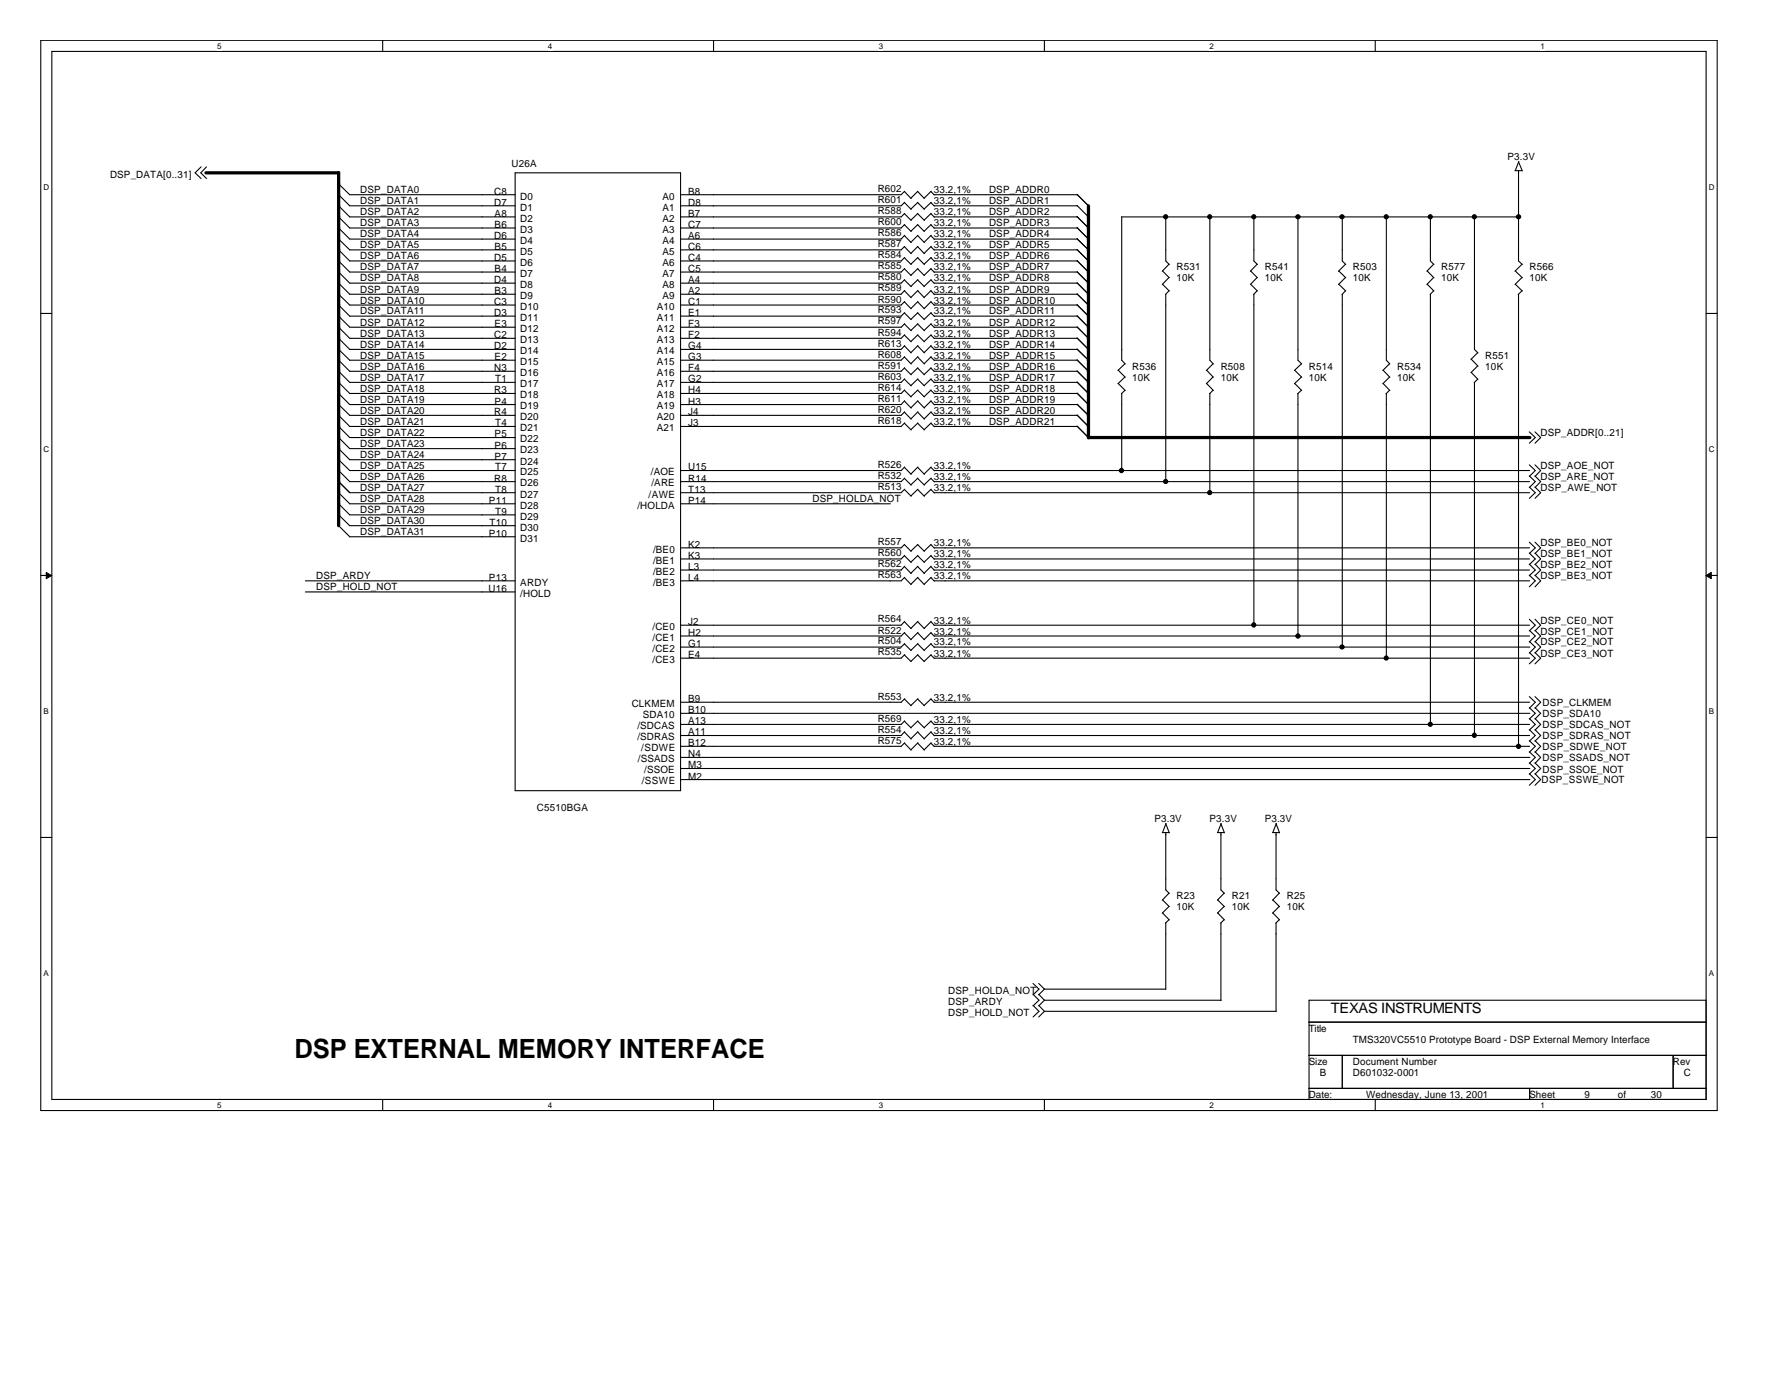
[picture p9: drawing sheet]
<svg xmlns="http://www.w3.org/2000/svg" width="279mm" height="216mm" viewBox="0 0 279 216" stroke-linecap="round" stroke-linejoin="round" font-family="sans-serif">
<path d="M6.4 6.3h262.5v167.6h-262.5zM8.1 8.1h259.1v164h-259.1z" fill="none" stroke="#000" stroke-width=".17"/>
<g fill="#fff">
<path d="M34 6.6h.7v1.4h-.7z"/>
<path d="M34 172.4h.7v1.4h-.7z"/>
</g>
<path d="M59.9 6.3v1.8M59.9 172.1v1.8" fill="none" stroke="#000" stroke-width=".17"/>
<g fill="#fff">
<path d="M85.8 6.6h.7v1.4h-.7z"/>
<path d="M85.8 172.4h.7v1.4h-.7z"/>
</g>
<path d="M111.8 6.3v1.8M111.8 172.1v1.8" fill="none" stroke="#000" stroke-width=".17"/>
<g fill="#fff">
<path d="M137.6 6.6h.7v1.4h-.7z"/>
<path d="M137.6 172.4h.7v1.4h-.7z"/>
</g>
<path d="M163.6 6.3v1.8M163.6 172.1v1.8" fill="none" stroke="#000" stroke-width=".17"/>
<g fill="#fff">
<path d="M189.4 6.6h.7v1.4h-.7z"/>
<path d="M189.4 172.4h.7v1.4h-.7z"/>
</g>
<path d="M215.4 6.3v1.8M215.4 172.1v1.8" fill="none" stroke="#000" stroke-width=".17"/>
<g fill="#fff">
<path d="M241.3 6.6h.6v1.4h-.6z"/>
<path d="M241.3 172.4h.6v1.4h-.6z"/>
<path d="M6.8 28.6h.9v1.4h-.9z"/>
<path d="M267.6 28.6h.9v1.4h-.9z"/>
<path d="M6.8 69.6h.9v1.4h-.9z"/>
<path d="M267.6 69.6h.9v1.4h-.9z"/>
</g>
<path d="M6.4 49.1h1.7M267.2 49.1h1.7" fill="none" stroke="#000" stroke-width=".17"/>
<g fill="#fff">
<path d="M6.8 110.6h.8v1.4h-.8z"/>
<path d="M267.6 110.6h.8v1.4h-.8z"/>
</g>
<path d="M6.4 90.1h1.7M267.2 90.1h1.7" fill="none" stroke="#000" stroke-width=".17"/>
<g fill="#000" stroke="#000" stroke-width=".16">
<path d="M7.2 89.6l.9 .5-.9 .5z" fill-rule="evenodd"/>
<path d="M267.2 90.1l.8-.5v1z" fill-rule="evenodd"/>
</g>
<g fill="#fff">
<path d="M6.8 151.6h.8v1.4h-.8z"/>
<path d="M267.6 151.6h.8v1.4h-.8z"/>
</g>
<g fill="none" stroke="#000" stroke-width=".17">
<path d="M31.5 26.1l-.9 1 .9 .8M32.3 26.1l-.9 1 .9 .8M53 32.2l1.8 1.8h25.9M53 30.4l1.8 1.8h25.9M53 28.8l1.8 1.7h25.9M53 39.1l1.8 1.8h25.9M53 33.9l1.8 1.8h25.9M53 35.7l1.8 1.7h25.9M53 37.4l1.8 1.7h25.9M80.7 27.1h25.9v96.7h-25.9zM141.6 33.5l1.1 1M141.6 31.7l1.1 1.1"/>
<path d="M141.6 30l1.1 1.1M141.6 38.6l1.1 1.1M141.6 36.9l1.1 1.1M141.6 35.2l1.1 1M141.7 33.4l-.6 .6h-34.5M141.7 31.7l-.6 .5h-34.5M141.7 29.9l-.6 .6h-34.5M141.7 35.1l-.6 .6h-34.5M141.7 36.8l-.6 .6h-34.5M141.7 38.6l-.6 .5h-34.5M143.7 33.5l1.1 1M143.7 31.7l1.1 1.1"/>
<path d="M143.7 30l1.1 1.1M143.7 38.6l1.1 1.1M143.7 36.9l1.1 1.1M143.7 35.2l1.1 1M143.8 33.4l-1.1 1.1M143.8 31.7l-1.1 1M143.8 29.9l-1.1 1.1M143.8 38.6l-1.1 1.1M143.8 36.8l-1.1 1.1M143.8 35.1l-1.1 1.1M145.8 33.5l.5 .5M145.8 31.7l.5 .6"/>
<path d="M145.8 30l.5 .5M145.8 38.6l.5 .6M145.8 36.9l.5 .6M145.8 35.2l.5 .5M145.8 33.4l-1.1 1.1M145.8 31.7l-1.1 1M145.8 29.9l-1.1 1.1M145.8 38.6l-1.1 1.1M145.8 36.8l-1.1 1.1M145.8 35.1l-1.1 1.1M146.3 34h22.5M146.3 32.2h22.5"/>
<path d="M146.3 30.5h22.5M146.3 35.7h22.5M146.3 37.4h22.5M146.3 39.1h22.5M168.7 30.4l1.8 1.8M168.7 32.2l1.8 1.8M168.7 35.7l1.8 1.7M168.7 39.1l1.8 1.8M168.7 33.9l1.8 1.8M168.7 37.4l1.8 1.7M175.6 34h62.2M175.7 34v22.4l.5 .6"/>
<path d="M182.6 33.9v7l.5 .5M189.5 33.9v22.5l.5 .6M196.4 33.9v7l.5 .5M203.3 33.9v22.5l.6 .6M210.2 33.9v7l.6 .5M217.1 33.9v22.5l.6 .6M224 34v6.9l.6 .5M230.9 33.9v20.8l.6 .6M237.3 26.7h1.1M237.8 26.7v14.2l.6 .5M237.8 25.3l.6 1.5M237.9 25.3l-.6 1.4"/>
<path d="M53 49.5l1.8 1.7h25.9M53 47.7l1.8 1.8h25.9M53 59.8l1.8 1.8h25.9M53 46l1.8 1.8h25.9M53 58.1l1.8 1.8h25.9M53 44.3l1.8 1.8h25.9M53 42.6l1.8 1.7h25.9M53 40.8l1.8 1.8h25.9M53 56.4l1.8 1.7h25.9M53 54.7l1.8 1.7h25.9M53 51.2l1.8 1.8h25.9M53 52.9l1.8 1.8h25.9"/>
<path d="M141.6 50.7l1.1 1.1M141.6 49l1.1 1M141.6 47.3l1.1 1.1M141.6 59.4l1.1 1M141.6 45.5l1.1 1.1M141.6 43.8l1.1 1.1M141.6 42.1l1.1 1M141.6 57.6l1.1 1.1M141.6 40.4l1.1 1M141.6 55.9l1.1 1.1M141.6 54.2l1.1 1.1M141.6 52.5l1.1 1"/>
<path d="M141.7 50.7l-.6 .5h-34.5M141.7 48.9l-.6 .6h-34.5M141.7 47.2l-.6 .6h-34.5M141.7 59.3l-.6 .6h-34.5M141.7 45.5l-.6 .6h-34.5M141.7 43.8l-.6 .5h-34.5M141.7 42l-.6 .6h-34.5M141.7 57.6l-.6 .5h-34.5M141.7 40.3l-.6 .6h-34.5M141.7 55.8l-.6 .6h-34.5M141.7 52.4l-.6 .6h-34.5M141.7 54.1l-.6 .6h-34.5"/>
<path d="M143.7 50.7l1.1 1.1M143.7 49l1.1 1M143.7 47.3l1.1 1.1M143.7 59.4l1.1 1M143.7 45.5l1.1 1.1M143.7 43.8l1.1 1.1M143.7 42.1l1.1 1M143.7 57.6l1.1 1.1M143.7 40.4l1.1 1M143.7 55.9l1.1 1.1M143.7 54.2l1.1 1.1M143.7 52.5l1.1 1"/>
<path d="M143.8 50.7l-1.1 1M143.8 48.9l-1.1 1.1M143.8 47.2l-1.1 1.1M143.8 59.3l-1.1 1.1M143.8 45.5l-1.1 1.1M143.8 43.8l-1.1 1M143.8 42l-1.1 1.1M143.8 57.6l-1.1 1M143.8 40.3l-1.1 1.1M143.8 55.8l-1.1 1.1M143.8 54.1l-1.1 1.1M143.8 52.4l-1.1 1.1"/>
<path d="M145.8 50.7l.5 .6M145.8 49l.5 .5M145.8 47.3l.5 .5M145.8 59.4l.5 .5M145.8 45.5l.5 .6M145.8 43.8l.5 .6M145.8 42.1l.5 .5M145.8 57.6l.5 .6M145.8 40.4l.5 .5M145.8 55.9l.5 .5M145.8 54.2l.5 .5M145.8 52.5l.5 .5"/>
<path d="M145.8 50.7l-1.1 1M145.8 48.9l-1.1 1.1M145.8 47.2l-1.1 1.1M145.8 59.3l-1.1 1.1M145.8 45.5l-1.1 1.1M145.8 43.8l-1.1 1M145.8 42l-1.1 1.1M145.8 57.6l-1.1 1M145.8 40.3l-1.1 1.1M145.8 55.8l-1.1 1.1M145.8 54.1l-1.1 1.1M145.8 52.4l-1.1 1.1"/>
<path d="M146.3 51.2h22.5M146.3 49.5h22.5M146.3 47.8h22.5M146.3 59.9h22.5M146.3 46.1h22.5M146.3 44.3h22.5M146.3 42.6h22.5M146.3 58.1h22.5M146.3 40.9h22.5M146.3 56.4h22.5M146.3 53h22.5M146.3 54.7h22.5"/>
<path d="M168.7 56.4l1.8 1.7M168.7 58.1l1.8 1.8M168.7 59.8l1.8 1.8M168.7 44.3l1.8 1.8M168.7 51.2l1.8 1.8M168.7 46l1.8 1.8M168.7 49.5l1.8 1.7M168.7 47.7l1.8 1.8M168.7 40.8l1.8 1.8M168.7 42.6l1.8 1.7M168.7 52.9l1.8 1.8M168.7 54.7l1.8 1.7"/>
<path d="M175.1 58l1.1 1.1M176.2 56.9l-1.1 1.1M176.2 59l-1.1 1.1M182.1 42.4l1 1.1M182.1 44.5l1 1.1M182.6 46.1v29.3M183.1 41.4l-1.1 1.1M183.1 43.4l-1.1 1.1M183.1 45.5l-.6 .6M189 58l1 1.1M190 56.9l-1.1 1.1M190 59l-1.1 1.1"/>
<path d="M195.9 42.4l1 1.1M195.9 44.5l1 1.1M196.4 46.1v51.8M196.9 41.4l-1.1 1.1M196.9 43.4l-1.1 1.1M196.9 45.5l-.6 .6M202.8 58l1.1 1.1M203.8 56.9l-1.1 1.1M203.8 59l-1.1 1.1M209.7 42.4l1.1 1.1M209.7 44.5l1.1 1.1M210.2 46.1v55.3"/>
<path d="M210.7 41.4l-1.1 1.1M210.7 43.4l-1.1 1.1M210.7 45.5l-.5 .6M216.6 58l1.1 1.1M217.6 56.9l-1 1.1M217.6 59l-1 1.1M223.5 42.4l1.1 1.1M223.5 44.5l1.1 1.1M224 46.1v67.4M224.5 41.4l-1 1.1M224.5 43.4l-1 1.1M224.5 45.5l-.5 .6"/>
<path d="M230.4 56.2l1.1 1.1M230.4 58.3l1.1 1.1M230.9 59.9v55.3M231.4 55.2l-1 1.1M231.4 57.3l-1 1M231.4 59.4l-.5 .5M237.3 42.4l1.1 1.1M237.3 44.5l1.1 1.1M237.8 46.1v70.8M238.4 41.4l-1.1 1.1M238.4 43.4l-1.1 1.1M238.4 45.5l-.6 .6"/>
<path d="M53 63.3l1.8 1.7h25.9M53 75.4l1.8 1.7h25.9M53 61.6l1.8 1.7h25.9M53 65l1.8 1.8h25.9M53 66.7l1.8 1.8h25.9M53 68.5l1.8 1.7h25.9M53 70.2l1.8 1.8h25.9M53 71.9l1.8 1.8h25.9M53 73.6l1.8 1.8h25.9M53 77.1l1.8 1.8h25.9M53 78.8l1.8 1.8h25.9M106.6 78.9h32.8"/>
<path d="M141.6 64.5l1.1 1.1M141.6 76.6l1.1 1.1M141.6 62.8l1.1 1.1M141.6 61.1l1.1 1.1M141.6 66.3l1.1 1M141.6 73.2l1.1 1.1M141.6 74.9l1.1 1.1M141.7 64.5l-.6 .5h-34.5M141.7 76.6l-.6 .5h-34.5M141.7 62.7l-.6 .6h-34.5M141.7 61.1l-.6 .5h-34.5M141.7 66.2l-.6 .6h-34.5"/>
<path d="M141.7 73.1l-.6 .6h-34.5M141.7 74.9l-.6 .5h-34.5M143.7 64.5l1.1 1.1M143.7 76.6l1.1 1.1M143.7 62.8l1.1 1.1M143.7 61.1l1.1 1.1M143.7 66.3l1.1 1M143.7 73.2l1.1 1.1M143.7 74.9l1.1 1.1M143.8 64.5l-1.1 1.1M143.8 76.6l-1.1 1M143.8 62.7l-1.1 1.1"/>
<path d="M143.8 61.1l-1.1 1M143.8 66.2l-1.1 1.1M143.8 73.1l-1.1 1.1M143.8 74.9l-1.1 1M145.8 64.5l.5 .6M145.8 76.6l.5 .6M145.8 62.8l.5 .6M145.8 61.1l.5 .5M145.8 66.3l.5 .5M145.8 73.2l.5 .5M145.8 74.9l.5 .5M145.8 64.5l-1.1 1.1"/>
<path d="M145.8 76.6l-1.1 1M145.8 62.7l-1.1 1.1M145.8 61.1l-1.1 1M145.8 66.2l-1.1 1.1M145.8 73.1l-1.1 1.1M145.8 74.9l-1.1 1M146.3 65h22.5M146.3 77.1h93.3M146.3 63.3h22.5M146.3 61.6h22.5M146.3 66.8h22.5M146.3 73.7h93.3"/>
<path d="M146.3 75.4h93.3M168.7 65l1.8 1.8M168.7 63.3l1.8 1.7M168.7 61.6l1.8 1.7M168.7 66.7l1.8 1.8M175.1 60l1.1 1.1M175.7 61.6v12.1M176.2 61.1l-.6 .5M189 60l1 1.1M189.5 61.6v15.6M190 61.1l-.6 .5M202.8 60l1.1 1.1"/>
<path d="M203.3 61.6v38M203.8 61.1l-.6 .5M216.6 60l1.1 1.1M217.1 61.6v41.5M217.6 61.1l-.5 .5M239.5 67.6l.9 .9-.9 .9M239.5 74.5l.9 .9-.9 .9M239.5 76.2l.9 .9-.9 .9M239.5 72.8l.9 .9-.9 .9M240.4 67.6l.9 .9-.9 .9M240.4 74.5l.9 .9-.9 .9M240.4 76.2l.9 .9-.9 .9"/>
<path d="M240.4 72.8l.9 .9-.9 .9M47.8 90.9h32.9M47.8 92.7h32.9M53 80.6l1.8 1.7h25.9M53 82.3l1.8 1.7h25.9M141.6 85.3l1.1 1M141.6 87l1.1 1.1M141.6 88.7l1.1 1.1M141.6 90.4l1.1 1.1M141.6 97.3l1.1 1.1M141.6 99.1l1.1 1.1M141.7 85.2l-.6 .6h-34.5"/>
<path d="M141.7 87l-.6 .5h-34.5M141.7 88.7l-.6 .5h-34.5M141.7 90.4l-.6 .5h-34.5M141.7 97.3l-.6 .6h-34.5M141.7 99l-.6 .6h-34.5M143.7 85.3l1.1 1M143.7 87l1.1 1.1M143.7 88.7l1.1 1.1M143.7 90.4l1.1 1.1M143.7 97.3l1.1 1.1M143.7 99.1l1.1 1.1M143.8 85.2l-1.1 1.1"/>
<path d="M143.8 87l-1.1 1M143.8 88.7l-1.1 1.1M143.8 90.4l-1.1 1.1M143.8 97.3l-1.1 1.1M143.8 99l-1.1 1.1M145.8 85.3l.5 .5M145.8 87l.5 .6M145.8 88.7l.5 .6M145.8 90.4l.5 .6M145.8 97.3l.5 .6M145.8 99.1l.5 .5M145.8 85.2l-1.1 1.1"/>
<path d="M145.8 87l-1.1 1M145.8 88.7l-1.1 1.1M145.8 90.4l-1.1 1.1M145.8 97.3l-1.1 1.1M145.8 99l-1.1 1.1M146.3 85.8h93.3M146.3 87.5h93.3M146.3 89.2h93.3M146.3 90.9h93.3M146.3 97.9h93.3M146.3 99.6h93.3M239.5 84.9l.9 .9-.9 .9"/>
<path d="M239.5 86.6l.9 .9-.9 .9M239.5 88.3l.9 .9-.9 .9M239.5 90.1l.9 .8-.9 1M239.5 97l.9 .9-.9 .9M239.5 98.7l.9 .9-.9 .9M240.4 84.9l.9 .9-.9 .9M240.4 86.6l.9 .9-.9 .9M240.4 88.3l.9 .9-.9 .9M240.4 90.1l.9 .8-.9 1M240.4 97l.9 .9-.9 .9M240.4 98.7l.9 .9-.9 .9M106.6 111.7h133"/>
<path d="M106.6 118.6h133M141.6 116.3l1.1 1.1M141.6 100.8l1.1 1.1M141.6 102.5l1.1 1.1M141.6 109.4l1.1 1.1M141.6 112.9l1.1 1.1M141.6 114.6l1.1 1.1M141.7 116.3l-.6 .5h-34.5M141.7 100.8l-.6 .5h-34.5M141.7 109.4l-.6 .5h-34.5M141.7 102.5l-.6 .5h-34.5M141.7 112.9l-.6 .5h-34.5"/>
<path d="M141.7 114.6l-.6 .6h-34.5M143.7 116.3l1.1 1.1M143.7 100.8l1.1 1.1M143.7 102.5l1.1 1.1M143.7 109.4l1.1 1.1M143.7 112.9l1.1 1.1M143.7 114.6l1.1 1.1M143.8 116.3l-1.1 1.1M143.8 100.8l-1.1 1M143.8 102.5l-1.1 1.1M143.8 109.4l-1.1 1.1M143.8 112.9l-1.1 1"/>
<path d="M143.8 114.6l-1.1 1.1M145.8 116.3l.5 .6M145.8 100.8l.5 .6M145.8 102.5l.5 .6M145.8 109.4l.5 .6M145.8 112.9l.5 .6M145.8 114.6l.5 .6M145.8 116.3l-1.1 1.1M145.8 100.8l-1.1 1M145.8 102.5l-1.1 1.1M145.8 109.4l-1.1 1.1M145.8 112.9l-1.1 1"/>
<path d="M145.8 114.6l-1.1 1.1M146.3 116.8h93.3M146.3 101.3h93.3M146.3 103h93.3M146.3 109.9h93.3M146.3 113.4h93.3M146.3 115.2h93.3M239.5 100.4l.9 .9-.9 .9M239.5 102.2l.9 .8-.9 .9M239.5 109.1l.9 .8-.9 1M239.5 110.8l.9 .9-.9 .9M239.5 119.4l.9 .9-.9 .9"/>
<path d="M239.5 117.7l.9 .9-.9 .9M239.5 112.5l.9 .9-.9 .9M239.5 114.2l.9 1-.9 .8M239.5 116l.9 .8-.9 1M240.4 100.4l.9 .9-.9 .9M240.4 102.2l.9 .8-.9 .9M240.4 109.1l.9 .8-.9 1M240.4 110.8l.9 .9-.9 .9M240.4 119.4l.9 .9-.9 .9M240.4 117.7l.9 .9-.9 .9M240.4 112.5l.9 .9-.9 .9M240.4 114.2l.9 1-.9 .8"/>
<path d="M240.4 116l.9 .8-.9 1M6.4 131.1h1.7M106.6 120.3h133M106.6 122.1h133M182 130.4h1.1M182.6 130.4v8.9l.5 .6M182.6 129l.5 1.4M182.6 128.9l-.5 1.5M183.1 139.8l-1.1 1.1M190.7 130.4h1M191.2 130.4v8.9l.6 .6M191.2 129l.6 1.4"/>
<path d="M191.3 128.9l-.6 1.5M191.7 139.8l-1 1.1M199.3 130.4h1.1M199.8 130.4v8.9l.6 .6M199.8 129l.6 1.4M199.9 128.9l-.6 1.5M200.4 139.8l-1.1 1.1M239.5 121.1l.9 1-.9 .8M240.4 121.1l.9 1-.9 .8M267.2 131.1h1.7M161.8 155.7l.9 .9-.9 .9M161.8 157.4l.9 .9-.9 .9"/>
<path d="M161.8 154l.9 .9-.9 .9M162.7 154l.9 .9-.9 .9M162.7 155.7l.9 .9M162.7 157.4l.9 .9M163.5 154.9h19.1M163.6 156.6h27.7M163.6 156.6l-.9 .9M163.6 158.3l-.9 .9M163.6 158.3h36.3M182.1 140.9l1 1.1M182.1 142.9l1 1.1M182.6 144.5v10.4"/>
<path d="M183.1 144l-.6 .5M183.1 141.9l-1.1 1.1M190.7 140.9l1.1 1.1M190.7 142.9l1.1 1.1M191.2 144.5v12.1M191.7 141.9l-1 1.1M191.7 144l-.5 .5M199.3 140.9l1.1 1.1M199.3 142.9l1.1 1.1M199.8 144.5v13.8M200.4 144l-.6 .5M200.4 141.9l-1.1 1.1"/>
<path d="M205 156.6h62.2v15.5h-62.2zM205 160h62.2M205 165.2h62.2M205 170.4h62.2M210.2 165.2v5.2M239.6 170.4v1.7M262 165.2v5.2"/>
</g>
<path d="M32.3 27.1h20.7M53 27v55.3M170.5 32.2v36.3M170.5 68.5h69.1" fill="none" stroke="#000" stroke-width=".51"/>
<g fill="#000" stroke="#000" stroke-width=".17">
<circle cx="182.6" cy="33.9" r=".32"/>
<circle cx="189.5" cy="33.9" r=".32"/>
<circle cx="196.4" cy="33.9" r=".32"/>
<circle cx="203.3" cy="33.9" r=".33"/>
<circle cx="210.2" cy="33.9" r=".33"/>
<circle cx="217.1" cy="33.9" r=".32"/>
<circle cx="224" cy="33.9" r=".32"/>
<circle cx="230.9" cy="33.9" r=".32"/>
<circle cx="237.8" cy="33.9" r=".33"/>
<circle cx="175.6" cy="73.7" r=".33"/>
<circle cx="182.6" cy="75.4" r=".32"/>
<circle cx="189.5" cy="77.1" r=".32"/>
<circle cx="196.3" cy="97.8" r=".33"/>
<circle cx="203.3" cy="99.6" r=".33"/>
<circle cx="210.2" cy="101.3" r=".33"/>
<circle cx="217.1" cy="103" r=".32"/>
<circle cx="224" cy="113.4" r=".32"/>
<circle cx="230.9" cy="115.1" r=".33"/>
<circle cx="237.8" cy="116.8" r=".33"/>
</g>
<text font-size="4.1" x="46.1" y="165.7">DSP EXTERNAL MEMORY INTERFACE</text>
<text font-size="2.2" x="208.4" y="158.7">TEXAS INSTRUMENTS</text>
<g font-size="1.6">
<text x="17.2" y="27.8">DSP_DATA[0..31]</text>
<text x="80.1" y="26.1">U26A</text>
<text x="236.1" y="25.1">P3.3V</text>
<text x="56.4" y="30.3">DSP_DATA0</text>
<text x="56.4" y="32">DSP_DATA1</text>
<text x="56.4" y="33.7">DSP_DATA2</text>
<text x="56.4" y="35.4">DSP_DATA3</text>
<text x="77.4" y="30.5">C8</text>
<text x="77.4" y="32.2">D7</text>
<text x="77.5" y="34">A8</text>
<text x="77.5" y="35.7">B6</text>
<text x="81.5" y="31.2">D0</text>
<text x="81.5" y="33">D1</text>
<text x="81.5" y="34.7">D2</text>
<text x="103.8" y="31.2">A0</text>
<text x="103.8" y="33">A1</text>
<text x="103.8" y="34.7">A2</text>
<text x="107.8" y="30.5">B8</text>
<text x="107.8" y="32.2">D8</text>
<text x="107.8" y="34">B7</text>
<text x="107.8" y="35.7">C7</text>
<text x="137.5" y="33.5">R588</text>
<text x="137.5" y="31.8">R601</text>
<text x="137.5" y="30.1">R602</text>
<text x="137.5" y="35.3">R600</text>
<text x="146.3" y="33.7">33.2,1%</text>
<text x="146.3" y="32">33.2,1%</text>
<text x="146.3" y="30.3">33.2,1%</text>
<text x="146.3" y="35.4">33.2,1%</text>
<text x="154.9" y="32">DSP_ADDR1</text>
<text x="154.9" y="30.3">DSP_ADDR0</text>
<text x="154.9" y="33.7">DSP_ADDR2</text>
<text x="154.9" y="35.4">DSP_ADDR3</text>
<text x="56.4" y="37.2">DSP_DATA4</text>
<text x="56.4" y="38.9">DSP_DATA5</text>
<text x="56.4" y="40.6">DSP_DATA6</text>
<text x="77.4" y="37.4">D6</text>
<text x="77.4" y="40.9">D5</text>
<text x="77.5" y="39.1">B5</text>
<text x="81.5" y="36.4">D3</text>
<text x="81.5" y="38.2">D4</text>
<text x="81.5" y="39.9">D5</text>
<text x="81.5" y="41.6">D6</text>
<text x="103.8" y="36.4">A3</text>
<text x="103.8" y="38.2">A4</text>
<text x="103.8" y="39.9">A5</text>
<text x="103.8" y="41.6">A6</text>
<text x="107.8" y="37.4">A6</text>
<text x="107.8" y="39.1">C6</text>
<text x="107.8" y="40.9">C4</text>
<text x="137.5" y="40.4">R584</text>
<text x="137.5" y="38.7">R587</text>
<text x="137.5" y="37">R586</text>
<text x="146.3" y="40.6">33.2,1%</text>
<text x="146.3" y="38.9">33.2,1%</text>
<text x="146.3" y="37.2">33.2,1%</text>
<text x="154.9" y="37.2">DSP_ADDR4</text>
<text x="154.9" y="38.9">DSP_ADDR5</text>
<text x="154.9" y="40.6">DSP_ADDR6</text>
<text x="56.4" y="42.3">DSP_DATA7</text>
<text x="56.4" y="44.1">DSP_DATA8</text>
<text x="56.4" y="45.8">DSP_DATA9</text>
<text x="56.4" y="47.5">DSP_DATA10</text>
<text x="77.4" y="44.3">D4</text>
<text x="77.4" y="47.8">C3</text>
<text x="77.5" y="42.6">B4</text>
<text x="77.5" y="46.1">B3</text>
<text x="81.5" y="43.3">D7</text>
<text x="81.5" y="45.1">D8</text>
<text x="81.5" y="46.8">D9</text>
<text x="103.8" y="43.3">A7</text>
<text x="103.8" y="45.1">A8</text>
<text x="103.8" y="46.8">A9</text>
<text x="107.8" y="42.6">C5</text>
<text x="107.8" y="44.3">A4</text>
<text x="107.8" y="46.1">A2</text>
<text x="107.8" y="47.8">C1</text>
<text x="137.5" y="47.4">R590</text>
<text x="137.5" y="45.6">R589</text>
<text x="137.5" y="43.9">R580</text>
<text x="137.5" y="42.2">R585</text>
<text x="146.3" y="47.5">33.2,1%</text>
<text x="146.3" y="45.8">33.2,1%</text>
<text x="146.3" y="44.1">33.2,1%</text>
<text x="146.3" y="42.3">33.2,1%</text>
<text x="154.9" y="42.3">DSP_ADDR7</text>
<text x="154.9" y="44.1">DSP_ADDR8</text>
<text x="154.9" y="45.8">DSP_ADDR9</text>
<text x="154.9" y="47.5">DSP_ADDR10</text>
<text x="184.3" y="42.3">R531</text>
<text x="184.3" y="44.1">10K</text>
<text x="198.1" y="42.3">R541</text>
<text x="198.1" y="44.1">10K</text>
<text x="211.9" y="42.3">R503</text>
<text x="211.9" y="44.1">10K</text>
<text x="225.7" y="42.3">R577</text>
<text x="225.7" y="44.1">10K</text>
<text x="239.5" y="42.3">R566</text>
<text x="239.5" y="44.1">10K</text>
<text x="56.4" y="49.2">DSP_DATA11</text>
<text x="56.4" y="51">DSP_DATA12</text>
<text x="56.4" y="52.7">DSP_DATA13</text>
<text x="77.4" y="49.5">D3</text>
<text x="77.4" y="53">C2</text>
<text x="77.5" y="51.2">E3</text>
<text x="81.5" y="48.5">D10</text>
<text x="81.5" y="50.2">D11</text>
<text x="81.5" y="52">D12</text>
<text x="81.5" y="53.7">D13</text>
<text x="102.9" y="48.5">A10</text>
<text x="102.9" y="50.2">A11</text>
<text x="102.9" y="52">A12</text>
<text x="102.9" y="53.7">A13</text>
<text x="107.8" y="49.5">E1</text>
<text x="107.8" y="51.2">F3</text>
<text x="107.8" y="53">F2</text>
<text x="137.5" y="50.8">R597</text>
<text x="137.5" y="49.1">R593</text>
<text x="137.5" y="52.5">R594</text>
<text x="146.3" y="51">33.2,1%</text>
<text x="146.3" y="49.2">33.2,1%</text>
<text x="146.3" y="52.7">33.2,1%</text>
<text x="154.9" y="49.2">DSP_ADDR11</text>
<text x="154.9" y="51">DSP_ADDR12</text>
<text x="154.9" y="52.7">DSP_ADDR13</text>
<text x="56.4" y="54.4">DSP_DATA14</text>
<text x="56.4" y="56.2">DSP_DATA15</text>
<text x="56.4" y="57.9">DSP_DATA16</text>
<text x="56.4" y="59.6">DSP_DATA17</text>
<text x="77.4" y="54.7">D2</text>
<text x="77.4" y="58.1">N3</text>
<text x="77.5" y="56.4">E2</text>
<text x="77.6" y="59.9">T1</text>
<text x="81.5" y="55.5">D14</text>
<text x="81.5" y="57.1">D15</text>
<text x="81.5" y="58.9">D16</text>
<text x="102.9" y="55.5">A14</text>
<text x="102.9" y="57.2">A15</text>
<text x="102.9" y="58.9">A16</text>
<text x="107.8" y="54.7">G4</text>
<text x="107.8" y="56.4">G3</text>
<text x="107.8" y="58.1">F4</text>
<text x="107.8" y="59.9">G2</text>
<text x="137.5" y="59.4">R603</text>
<text x="137.5" y="57.7">R591</text>
<text x="137.5" y="56">R608</text>
<text x="137.5" y="54.3">R613</text>
<text x="146.3" y="59.6">33.2,1%</text>
<text x="146.3" y="57.9">33.2,1%</text>
<text x="146.3" y="56.2">33.2,1%</text>
<text x="146.3" y="54.4">33.2,1%</text>
<text x="154.9" y="54.4">DSP_ADDR14</text>
<text x="154.9" y="56.2">DSP_ADDR15</text>
<text x="154.9" y="57.9">DSP_ADDR16</text>
<text x="154.9" y="59.6">DSP_ADDR17</text>
<text x="177.3" y="57.9">R536</text>
<text x="177.3" y="59.6">10K</text>
<text x="191.2" y="57.9">R508</text>
<text x="191.2" y="59.6">10K</text>
<text x="205" y="57.9">R514</text>
<text x="205" y="59.6">10K</text>
<text x="218.8" y="57.9">R534</text>
<text x="218.8" y="59.6">10K</text>
<text x="232.6" y="56.2">R551</text>
<text x="232.6" y="57.9">10K</text>
<text x="56.4" y="61.3">DSP_DATA18</text>
<text x="56.4" y="63.1">DSP_DATA19</text>
<text x="56.4" y="64.8">DSP_DATA20</text>
<text x="77.4" y="61.6">R3</text>
<text x="77.4" y="65">R4</text>
<text x="77.5" y="63.3">P4</text>
<text x="81.5" y="60.6">D17</text>
<text x="81.5" y="62.4">D18</text>
<text x="81.5" y="64.1">D19</text>
<text x="81.5" y="65.8">D20</text>
<text x="102.9" y="60.6">A17</text>
<text x="102.9" y="62.4">A18</text>
<text x="102.9" y="64.1">A19</text>
<text x="102.9" y="65.8">A20</text>
<text x="107.8" y="61.6">H4</text>
<text x="107.8" y="63.3">H3</text>
<text x="107.8" y="65">J4</text>
<text x="137.5" y="64.6">R620</text>
<text x="137.5" y="62.9">R611</text>
<text x="137.5" y="61.2">R614</text>
<text x="146.3" y="64.8">33.2,1%</text>
<text x="146.3" y="63.1">33.2,1%</text>
<text x="146.3" y="61.3">33.2,1%</text>
<text x="154.9" y="61.3">DSP_ADDR18</text>
<text x="154.9" y="63.1">DSP_ADDR19</text>
<text x="154.9" y="64.8">DSP_ADDR20</text>
<text x="56.4" y="66.5">DSP_DATA21</text>
<text x="56.4" y="68.2">DSP_DATA22</text>
<text x="56.4" y="70">DSP_DATA23</text>
<text x="56.4" y="71.7">DSP_DATA24</text>
<text x="77.5" y="68.5">P5</text>
<text x="77.5" y="70.2">P6</text>
<text x="77.5" y="72">P7</text>
<text x="77.6" y="66.8">T4</text>
<text x="81.5" y="67.5">D21</text>
<text x="81.5" y="69.3">D22</text>
<text x="81.5" y="71">D23</text>
<text x="102.9" y="67.5">A21</text>
<text x="107.8" y="66.8">J3</text>
<text x="137.5" y="66.3">R618</text>
<text x="146.3" y="66.5">33.2,1%</text>
<text x="154.9" y="66.5">DSP_ADDR21</text>
<text x="241.3" y="68.2">DSP_ADDR[0..21]</text>
<text x="56.4" y="73.4">DSP_DATA25</text>
<text x="56.4" y="75.1">DSP_DATA26</text>
<text x="56.4" y="76.9">DSP_DATA27</text>
<text x="77.4" y="75.4">R8</text>
<text x="77.6" y="73.7">T7</text>
<text x="77.6" y="77.1">T8</text>
<text x="81.5" y="72.7">D24</text>
<text x="81.5" y="74.4">D25</text>
<text x="81.5" y="76.2">D26</text>
<text x="81.5" y="77.9">D27</text>
<text x="101.6" y="77.9">/AWE</text>
<text x="101.9" y="74.4">/AOE</text>
<text x="102" y="76.2">/ARE</text>
<text x="107.8" y="73.7">U15</text>
<text x="107.8" y="75.4">R14</text>
<text x="107.8" y="77.1">T13</text>
<text x="137.5" y="76.7">R513</text>
<text x="137.5" y="73.3">R526</text>
<text x="137.5" y="75">R532</text>
<text x="146.3" y="76.9">33.2,1%</text>
<text x="146.3" y="73.4">33.2,1%</text>
<text x="146.3" y="75.1">33.2,1%</text>
<text x="241.3" y="75.1">DSP_ARE_NOT</text>
<text x="241.3" y="76.9">DSP_AWE_NOT</text>
<text x="241.3" y="73.4">DSP_AOE_NOT</text>
<text x="56.4" y="78.6">DSP_DATA28</text>
<text x="56.4" y="80.3">DSP_DATA29</text>
<text x="56.4" y="82.1">DSP_DATA30</text>
<text x="56.4" y="83.8">DSP_DATA31</text>
<text x="76.6" y="78.9">P11</text>
<text x="76.7" y="82.3">T10</text>
<text x="77.6" y="80.6">T9</text>
<text x="81.5" y="79.6">D28</text>
<text x="81.5" y="81.4">D29</text>
<text x="81.5" y="83.1">D30</text>
<text x="99.8" y="79.6">/HOLDA</text>
<text x="107.8" y="78.9">P14</text>
<text x="127.2" y="78.6">DSP_HOLDA_NOT</text>
<text x="76.6" y="84">P10</text>
<text x="81.5" y="84.8">D31</text>
<text x="102.3" y="86.5">/BE0</text>
<text x="102.3" y="88.3">/BE1</text>
<text x="107.8" y="85.8">K2</text>
<text x="107.8" y="87.5">K3</text>
<text x="107.8" y="89.2">L3</text>
<text x="137.5" y="85.3">R557</text>
<text x="137.5" y="87.1">R560</text>
<text x="137.5" y="88.8">R562</text>
<text x="146.3" y="85.5">33.2,1%</text>
<text x="146.3" y="87.2">33.2,1%</text>
<text x="146.3" y="89">33.2,1%</text>
<text x="241.3" y="85.5">DSP_BE0_NOT</text>
<text x="241.3" y="87.2">DSP_BE1_NOT</text>
<text x="241.3" y="89">DSP_BE2_NOT</text>
<text x="49.5" y="90.7">DSP_ARDY</text>
<text x="49.5" y="92.4">DSP_HOLD_NOT</text>
<text x="76.5" y="92.7">U16</text>
<text x="76.6" y="90.9">P13</text>
<text x="81.5" y="91.7">ARDY</text>
<text x="81.5" y="93.4">/HOLD</text>
<text x="102.3" y="90">/BE2</text>
<text x="102.3" y="91.7">/BE3</text>
<text x="107.8" y="90.9">L4</text>
<text x="137.5" y="90.6">R563</text>
<text x="146.3" y="90.7">33.2,1%</text>
<text x="241.3" y="90.7">DSP_BE3_NOT</text>
<text x="102.2" y="98.6">/CE0</text>
<text x="102.2" y="100.3">/CE1</text>
<text x="107.8" y="97.9">J2</text>
<text x="107.8" y="99.6">H2</text>
<text x="107.8" y="101.3">G1</text>
<text x="137.5" y="97.5">R564</text>
<text x="137.5" y="99.2">R522</text>
<text x="137.5" y="100.9">R504</text>
<text x="146.3" y="97.6">33.2,1%</text>
<text x="146.3" y="99.4">33.2,1%</text>
<text x="146.3" y="101">33.2,1%</text>
<text x="241.3" y="97.6">DSP_CE0_NOT</text>
<text x="241.3" y="99.4">DSP_CE1_NOT</text>
<text x="241.3" y="101">DSP_CE2_NOT</text>
<text x="102.2" y="102.1">/CE2</text>
<text x="102.2" y="103.8">/CE3</text>
<text x="107.8" y="103">E4</text>
<text x="137.5" y="102.6">R535</text>
<text x="146.3" y="102.8">33.2,1%</text>
<text x="241.3" y="102.8">DSP_CE3_NOT</text>
<text x="98.9" y="110.7">CLKMEM</text>
<text x="100.7" y="112.4">SDA10</text>
<text x="107.8" y="109.9">B9</text>
<text x="107.8" y="111.7">B10</text>
<text x="107.8" y="113.4">A13</text>
<text x="137.5" y="109.5">R553</text>
<text x="137.5" y="113">R569</text>
<text x="146.3" y="109.7">33.2,1%</text>
<text x="146.3" y="113.2">33.2,1%</text>
<text x="241.6" y="110.6">DSP_CLKMEM</text>
<text x="241.6" y="112.3">DSP_SDA10</text>
<text x="99.8" y="114.2">/SDCAS</text>
<text x="99.8" y="115.9">/SDRAS</text>
<text x="99.9" y="119.3">/SSADS</text>
<text x="100.4" y="117.6">/SDWE</text>
<text x="107.8" y="115.1">A11</text>
<text x="107.8" y="116.8">B12</text>
<text x="107.8" y="118.6">N4</text>
<text x="137.5" y="116.5">R575</text>
<text x="137.5" y="114.7">R554</text>
<text x="146.3" y="116.6">33.2,1%</text>
<text x="146.3" y="114.9">33.2,1%</text>
<text x="241.6" y="119.2">DSP_SSADS_NOT</text>
<text x="241.6" y="114">DSP_SDCAS_NOT</text>
<text x="241.6" y="115.7">DSP_SDRAS_NOT</text>
<text x="241.6" y="117.5">DSP_SDWE_NOT</text>
<text x="100.5" y="122.8">/SSWE</text>
<text x="100.9" y="121.1">/SSOE</text>
<text x="107.8" y="120.3">M3</text>
<text x="107.8" y="122">M2</text>
<text x="241.4" y="122.6">DSP_SSWE_NOT</text>
<text x="241.6" y="120.9">DSP_SSOE_NOT</text>
<text x="84.1" y="127">C5510BGA</text>
<text x="180.8" y="128.7">P3.3V</text>
<text x="189.4" y="128.7">P3.3V</text>
<text x="198.1" y="128.7">P3.3V</text>
<text x="184.3" y="140.8">R23</text>
<text x="184.3" y="142.5">10K</text>
<text x="192.9" y="140.8">R21</text>
<text x="192.9" y="142.5">10K</text>
<text x="201.5" y="140.8">R25</text>
<text x="201.5" y="142.5">10K</text>
<text x="148.5" y="155.7">DSP_HOLDA_NOT</text>
<text x="148.5" y="157.4">DSP_ARDY</text>
<text x="148.5" y="159.1">DSP_HOLD_NOT</text>
<text x="205" y="161.5">Title</text>
<text x="205" y="166.7">Size</text>
<text x="211.9" y="163.2">TMS320VC5510 Prototype Board - DSP External Memory Interface</text>
<text x="211.9" y="166.7">Document Number</text>
<text x="262" y="166.7">Rev</text>
<text x="205" y="171.9">Date:</text>
<text x="206.7" y="168.4">B</text>
<text x="211.9" y="168.4">D601032-0001</text>
<text x="214" y="171.9">Wednesday, June 13, 2001</text>
<text x="239.5" y="171.9">Sheet</text>
<text x="248.2" y="171.9">9</text>
<text x="253.4" y="171.9">of</text>
<text x="258.5" y="171.9">30</text>
<text x="263.7" y="168.4">C</text>
</g>
<g font-size="1.3">
<text x="34" y="7.7">5</text>
<text x="85.8" y="7.7">4</text>
<text x="137.6" y="7.7">3</text>
<text x="189.4" y="7.7">2</text>
<text x="241.3" y="7.7">1</text>
<text x="6.8" y="29.7">D</text>
<text x="267.6" y="29.7">D</text>
<text x="6.8" y="70.7">C</text>
<text x="267.6" y="70.7">C</text>
<text x="6.8" y="111.8">B</text>
<text x="267.6" y="111.8">B</text>
<text x="6.8" y="152.8">A</text>
<text x="267.6" y="152.8">A</text>
<text x="34" y="173.5">5</text>
<text x="85.8" y="173.5">4</text>
<text x="137.6" y="173.5">3</text>
<text x="189.4" y="173.5">2</text>
<text x="241.3" y="173.5">1</text>
</g>
</svg>
